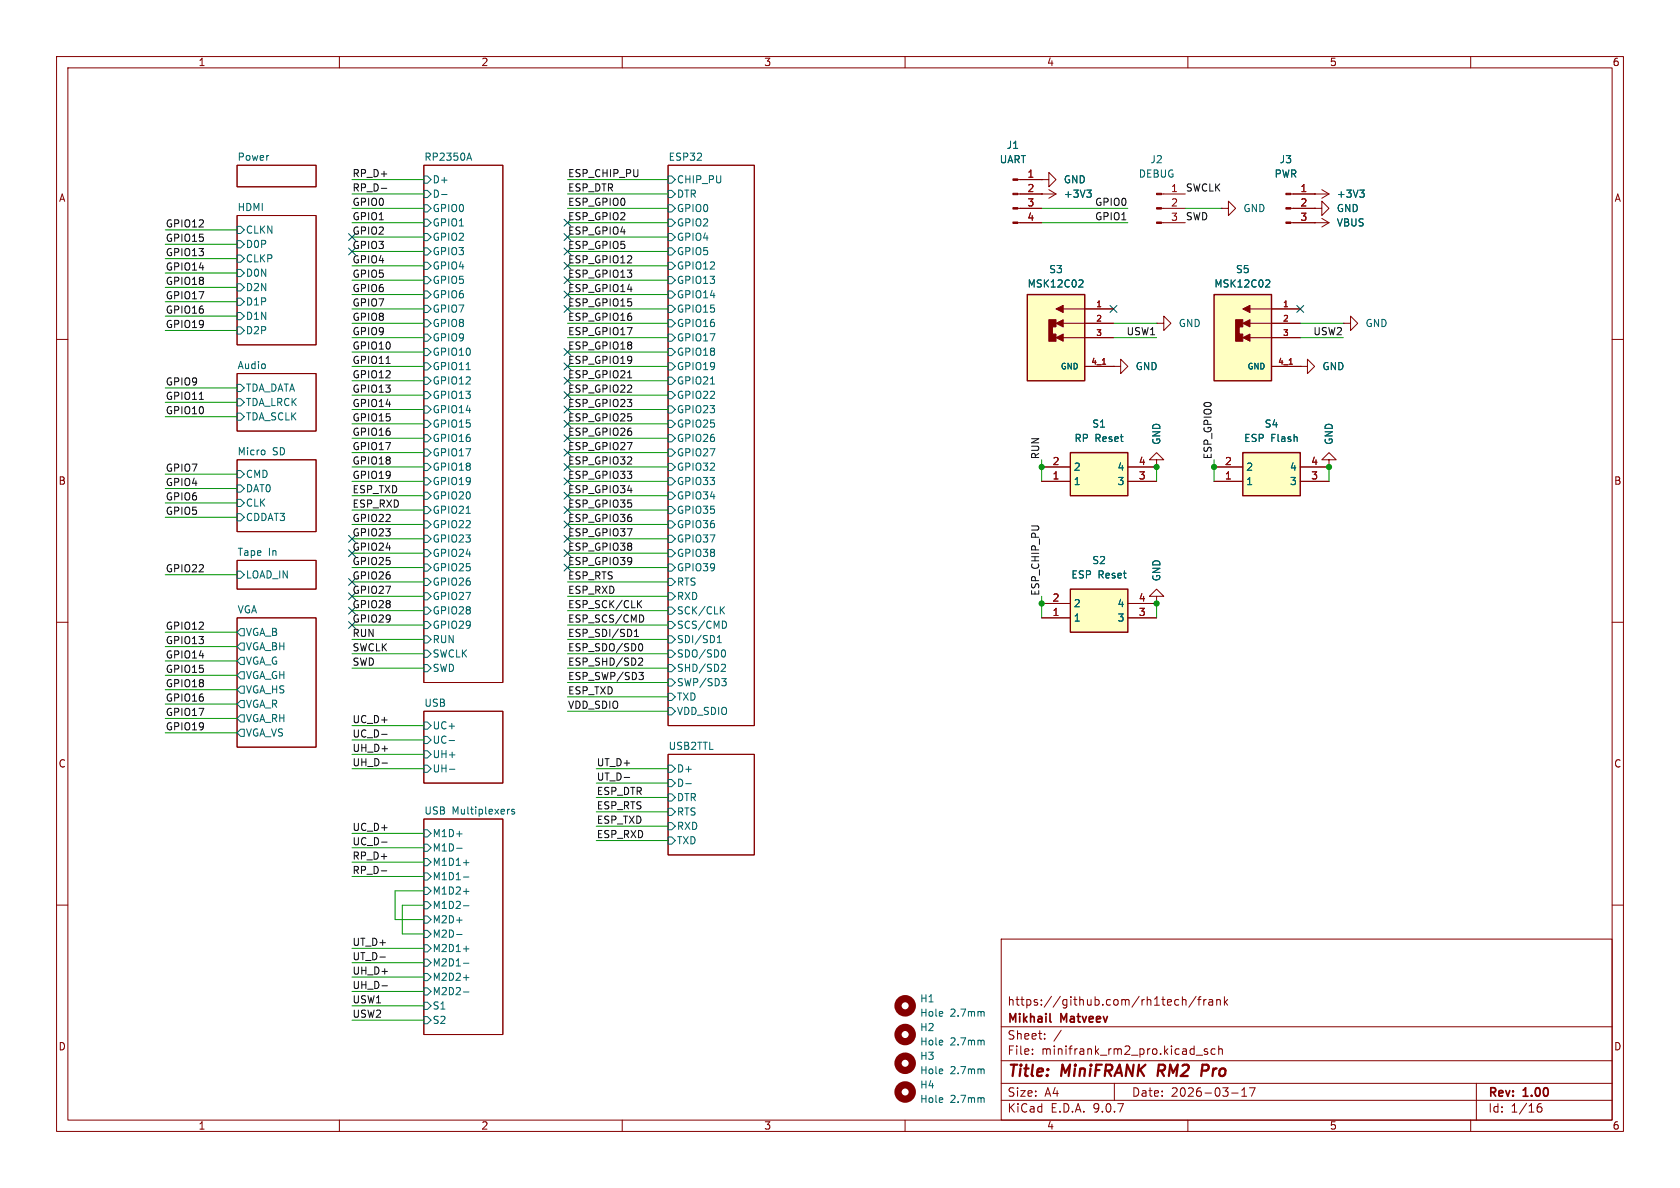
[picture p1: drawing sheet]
<svg xmlns="http://www.w3.org/2000/svg" width="297mm" height="210mm" viewBox="0 0 297 210" stroke-linecap="round" stroke-linejoin="round" font-family="sans-serif">
<g fill="none" stroke="#840000" stroke-width=".18">
<path d="M10 10h277v190h-277zM12 12h273v186h-273zM60 10v2M110 10v2M160 10v2M210 10v2M260 10v2M41.9 38.1h14v22.9h-14zM41.9 29.2h14v3.8h-14zM74.9 29.2h14v91.5h-14zM118.1 29.2h15.2v99.1h-15.2zM232.4 36.8h1.3v-1.2l1.2 1.2-1.2 1.3v-1.3"/>
<path d="M232.4 36.8h.1M232.4 39.4h.1M232.4 39.4h2.5M233.7 38.6l1.2 .8M234.9 39.4l-1.2 .7M10 60h2M41.9 66h14v10.2h-14zM285 60h2M41.9 81.3h14v12.7h-14zM41.9 99.1h14v5h-14zM10 110h2M41.9 109.2h14v22.9h-14z"/>
<path d="M285 110h2M74.9 125.7h14v12.7h-14zM118.1 133.4h15.2v17.7h-15.2zM74.9 144.8h14v38.1h-14zM10 160h2M177 166h108v32h-108zM208 176.7l.4 .1M208.4 177.6l-.4 .1M209 176.8l.2-.1 .4 .1 .1 .9M209 176.2v1.5M211.5 176.1l-1.3 2M211.7 176.7h.6"/>
<path d="M212.3 176.2l-.3 .2v1.3M212.8 176.7v1M213.2 176.7l-.2 .1-.2 .2M213.7 176.8h.6l.1 .9M214.4 177.1h-.5a.29 .29 0 0 0-.2 .3 .29 .29 0 0 0 .2 .3l.5-.1M215.1 176.8l.2-.1 .4 .1v.9M215.1 176.7v1M216.5 176.2v1.5M216.6 177.1l.4 .6M217 176.7l-.5 .6M285 160h2M60 198v2"/>
<path d="M110 198v2M160 198v2M177 194.5h108M177 191.5h108M177 187.5h108M177 181.5h108M182.5 186.3v.1M182.5 185.5v.1M184.7 183.6v.1M184.7 182.8v.1M187.6 182.1l-1.3 2M197 191.5v3"/>
<path d="M210 198v2M211.5 186.5h1.1M213.5 185.5l-.4-.1-.2 .2 .1 .2 .5 .2v.3h-.6M214.8 185.5l-.4-.1-.3 .3v.4l.1 .2h.6M215.5 185.5l.2-.1 .3 .1 .1 .9M215.5 184.9v1.5M217.7 193.2h1.2M219.5 193.8h.9M219.5 192.7l.5-.4v1.5M220.9 192.3h1l-.7 1.5M260 198v2M261 191.5v6.5"/>
<path d="M271.7 196l.3-.3h.5l.1 .3v.3l-.3 .3-.4-.1-.2-.2M272.5 195.1a.59 .59 0 0 0-.8 .6"/>
</g>
<path d="M204.9 188.2l-.3 2M213.4 188.2h-.8l-.3 2M213.4 189.2l-.9 .1" fill="none" stroke="#840000" stroke-width=".4"/>
<path d="M185.6 180.5l.2 .2" fill="none" stroke="#840000" stroke-width=".3"/>
<g fill="none" stroke="#006464" stroke-width=".18">
<path d="M74.9 31.1h.7l.6 .7-.6 .6h-.7zM74.9 33.7h.7l.6 .6-.6 .6h-.7zM74.9 36.2h.7l.6 .6-.6 .7h-.7zM74.9 38.7h.7l.6 .7-.6 .6h-.7zM78.1 34.4h.9M82.7 28h.6M83 27.1l.4 1.2M118.1 31.1h.6l.7 .7-.7 .6h-.6zM118.1 33.7h.6l.7 .6-.7 .6h-.6zM118.1 36.2h.6l.7 .6-.7 .7h-.6zM118.1 38.7h.6l.7 .7-.7 .6h-.6zM41.9 40h.6l.7 .6-.7 .7h-.6z"/>
<path d="M41.9 42.5h.6l.7 .7-.7 .6h-.6zM41.9 45.1h.6l.7 .6-.7 .7h-.6zM41.9 47.6h.6l.7 .7-.7 .6h-.6zM41.9 50.2h.6l.7 .6-.7 .6h-.6zM41.9 52.7h.6l.7 .6-.7 .7h-.6zM41.9 55.2h.6l.7 .7-.7 .6h-.6zM41.9 57.8h.6l.7 .6-.7 .7h-.6zM74.9 41.3h.7l.6 .6-.6 .6h-.7zM74.9 43.8h.7l.6 .7-.6 .6h-.7zM74.9 46.4h.7l.6 .6-.6 .6h-.7zM74.9 48.9h.7l.6 .6-.6 .7h-.7zM74.9 51.4h.7l.6 .7-.6 .6h-.7z"/>
<path d="M74.9 54h.7l.6 .6-.6 .6h-.7zM74.9 56.5h.7l.6 .7-.6 .6h-.7zM74.9 59.1h.7l.6 .6-.6 .6h-.7zM118.1 41.3h.6l.7 .6-.7 .6h-.6zM118.1 43.8h.6l.7 .7-.7 .6h-.6zM118.1 46.4h.6l.7 .6-.7 .6h-.6zM118.1 48.9h.6l.7 .6-.7 .7h-.6zM118.1 51.4h.6l.7 .7-.7 .6h-.6zM118.1 54h.6l.7 .6-.7 .6h-.6zM118.1 56.5h.6l.7 .7-.7 .6h-.6zM118.1 59.1h.6l.7 .6-.7 .6h-.6zM41.9 67.9h.6l.7 .7-.7 .6h-.6z"/>
<path d="M41.9 70.5h.6l.7 .6-.7 .7h-.6zM41.9 73h.6l.7 .7-.7 .6h-.6zM46.8 79.7v.6M74.9 61.6h.7l.6 .6-.6 .7h-.7zM74.9 64.1h.7l.6 .7-.6 .6h-.7zM74.9 66.7h.7l.6 .6-.6 .6h-.7zM74.9 69.2h.7l.6 .7-.6 .6h-.7zM74.9 71.8h.7l.6 .6-.6 .6h-.7zM74.9 74.3h.7l.6 .6-.6 .7h-.7zM74.9 76.8h.7l.6 .7-.6 .6h-.7zM74.9 79.4h.7l.6 .6-.6 .6h-.7zM82.4 65.3h.7"/>
<path d="M118.1 61.6h.6l.7 .6-.7 .7h-.6zM118.1 64.1h.6l.7 .7-.7 .6h-.6zM118.1 66.7h.6l.7 .6-.7 .6h-.6zM118.1 69.2h.6l.7 .7-.7 .6h-.6zM118.1 71.8h.6l.7 .6-.7 .6h-.6zM118.1 74.3h.6l.7 .6-.7 .7h-.6zM118.1 76.8h.6l.7 .7-.7 .6h-.6zM118.1 79.4h.6l.7 .6-.7 .6h-.6zM125.6 67.9h.7M41.9 83.2h.6l.7 .6-.7 .7h-.6zM41.9 85.7h.6l.7 .7-.7 .6h-.6zM41.9 88.3h.6l.7 .6-.7 .6h-.6z"/>
<path d="M41.9 90.8h.6l.7 .6-.7 .7h-.6zM74.9 81.9h.7l.6 .7-.6 .6h-.7zM74.9 84.5h.7l.6 .6-.6 .6h-.7zM74.9 87h.7l.6 .6-.6 .7h-.7zM74.9 89.5h.7l.6 .7-.6 .6h-.7zM74.9 92.1h.7l.6 .6-.6 .6h-.7zM74.9 94.6h.7l.6 .7-.6 .6h-.7zM74.9 97.2h.7l.6 .6-.6 .6h-.7zM74.9 99.7h.7l.6 .6-.6 .7h-.7zM82.4 90.7h.7M118.1 81.9h.6l.7 .7-.7 .6h-.6zM118.1 84.5h.6l.7 .6-.7 .6h-.6z"/>
<path d="M118.1 87h.6l.7 .6-.7 .7h-.6zM118.1 89.5h.6l.7 .7-.7 .6h-.6zM118.1 92.1h.6l.7 .6-.7 .6h-.6zM118.1 94.6h.6l.7 .7-.7 .6h-.6zM118.1 97.2h.6l.7 .6-.7 .6h-.6zM118.1 99.7h.6l.7 .6-.7 .7h-.6zM41.9 101h.6l.7 .6-.7 .6h-.6zM41.9 116.8l.6-.6h.7v1.3h-.7zM42.5 111.1h.7v1.3h-.7l-.6-.6zM42.5 113.7h.7v1.2h-.7l-.6-.6zM42.5 118.7h.7v1.3h-.7l-.6-.6zM74.9 102.2h.7l.6 .7-.6 .6h-.7z"/>
<path d="M74.9 104.8h.7l.6 .6-.6 .6h-.7zM74.9 107.3h.7l.6 .7-.6 .6h-.7zM74.9 109.9h.7l.6 .6-.6 .6h-.7zM74.9 112.4h.7l.6 .6-.6 .7h-.7zM74.9 114.9h.7l.6 .7-.6 .6h-.7zM74.9 117.5h.7l.6 .6-.6 .6h-.7zM118.1 102.2h.6l.7 .7-.7 .6h-.6zM118.1 104.8h.6l.7 .6-.7 .6h-.6zM118.1 107.3h.6l.7 .7-.7 .6h-.6zM118.1 109.9h.6l.7 .6-.7 .6h-.6zM118.1 112.4h.6l.7 .6-.7 .7h-.6zM118.1 114.9h.6l.7 .7-.7 .6h-.6z"/>
<path d="M118.1 117.5h.6l.7 .6-.7 .6h-.6zM126.8 113.6h.7M126.8 112.7l.4-.4v1.3M127.5 107.8l.6 .7M127.6 120h.8l-.4 .4 .3 .2 .1 .4-.3 .2h-.3M127.7 117.4l.4 .1 .2 .3-.8 .9h.8M127.8 114.9a.68 .68 0 0 1 .5 .6 .68 .68 0 0 1-.5 .6M128.1 107.3l-.7 .7M128.2 109.9l.2 .4-.2 .7M41.9 129.5l.6-.6h.7v1.3h-.7zM42.5 121.3h.7v1.3h-.7l-.6-.7zM42.5 123.8h.7v1.3h-.7l-.6-.6z"/>
<path d="M42.5 126.4h.7v1.2h-.7l-.6-.6zM74.9 127.6h.7l.6 .7-.6 .6h-.7zM74.9 130.2h.7l.6 .6-.6 .6h-.7zM74.9 132.7h.7l.6 .7-.6 .6h-.7zM74.9 135.3h.7l.6 .6-.6 .6h-.7zM79.4 130.9h1M79.5 136h.9M118.1 135.3h.6l.7 .6-.7 .6h-.6zM118.1 137.8h.6l.7 .6-.7 .7h-.6zM118.1 120h.6l.7 .7-.7 .6h-.6zM118.1 122.6h.6l.7 .6-.7 .6h-.6zM118.1 125.1h.6l.7 .6-.7 .7h-.6z"/>
<path d="M121.2 138.5h1M74.9 146.7h.7l.6 .6-.6 .7h-.7zM74.9 149.2h.7l.6 .7-.6 .6h-.7zM74.9 151.8h.7l.6 .6-.6 .6h-.7zM74.9 154.3h.7l.6 .6-.6 .7h-.7zM74.9 156.8h.7l.6 .7-.6 .6h-.7zM74.9 159.4h.7l.6 .6-.6 .7h-.7zM80.7 150h1M81.9 152.5h1M81.9 155h1M81.9 157.6h1M90.1 143.1h-.3"/>
<path d="M90.9 143.1h-.3l-.1 .1v.2l.4 .1v.3h-.4M118.1 140.3h.6l.7 .7-.7 .6h-.6zM118.1 142.9h.6l.7 .6-.7 .6h-.6zM118.1 145.4h.6l.7 .7-.7 .6h-.6zM118.1 148h.6l.7 .6-.7 .6h-.6zM74.9 161.9h.7l.6 .7-.6 .6h-.7zM74.9 164.5h.7l.6 .6-.6 .6h-.7zM74.9 167h.7l.6 .6-.6 .7h-.7zM74.9 169.5h.7l.6 .7-.6 .6h-.7zM74.9 172.1h.7l.6 .6-.6 .7h-.7zM74.9 174.6h.7l.6 .7-.6 .6h-.7zM74.9 177.2h.7l.6 .6-.6 .6h-.7z"/>
<path d="M74.9 179.7h.7l.6 .6-.6 .7h-.7zM80.7 165.2h1M81.9 160.1h1M81.9 167.7h1M81.9 170.3h1M81.9 172.8h1M81.9 175.4h1"/>
</g>
<path d="M219.7 80h10.2v7.6h-10.2z" fill="#ffffc2"/>
<path d="M219.7 80h10.2v7.6h-10.2z" fill="none" stroke="#840000" stroke-width=".25"/>
<path d="M204.5 81.3h1.2l-1.2-1.3-1.3 1.3h1.3v1.3M204.5 82.6h.1M214.6 82.6h5.1M214.6 85.1h5.1M229.9 82.6h5M229.9 85.1h5M234.9 81.3h1.3l-1.3-1.3-1.2 1.3h1.2v1.3M234.9 82.6h.1" fill="none" stroke="#840000" stroke-width=".18"/>
<path d="M189.2 80h10.2v7.6h-10.2z" fill="#ffffc2"/>
<path d="M189.2 80h10.2v7.6h-10.2z" fill="none" stroke="#840000" stroke-width=".25"/>
<path d="M196.8 64.8h1.3v-1.3l1.3 1.3-1.3 1.2v-1.2M196.8 64.8h.1M184.1 82.6h5.1M184.1 85.1h5.1M199.4 82.6h5.1M199.4 85.1h5.1M204.5 105.4h1.2l-1.2-1.3-1.3 1.3h1.3v1.3M204.5 106.7h.1" fill="none" stroke="#840000" stroke-width=".18"/>
<path d="M189.2 104.1h10.2v7.7h-10.2z" fill="#ffffc2"/>
<path d="M189.2 104.1h10.2v7.7h-10.2z" fill="none" stroke="#840000" stroke-width=".25"/>
<g fill="none" stroke="#840000" stroke-width=".18">
<path d="M179.9 31.8h4.2M179.9 34.3h6.8M179.9 36.8h4.2M179.9 39.4h4.2M184.1 31.8h1.3v-1.3l1.3 1.3-1.3 1.2v-1.2M184.1 31.8h.1M184.1 34.3h.1M185.4 33.5l1.3 .8M186.7 34.3l-1.3 .8M215.9 36.8h1.3v-1.2l1.2 1.2-1.2 1.3v-1.3M215.9 36.8h.1M228.2 34.3h4.2"/>
<path d="M228.2 36.8h4.2M228.2 39.4h4.2M229.9 64.8h1.2v-1.3l1.3 1.3-1.3 1.2v-1.2M229.9 64.8h.1M184.1 106.7h5.1M184.1 109.2h5.1M199.4 106.7h5.1M199.4 109.2h5.1"/>
</g>
<g fill="none" stroke="#840000" stroke-width="1.3">
<circle cx="160" cy="177.8" r="1.27"/>
<circle cx="160" cy="188" r="1.27"/>
<circle cx="160" cy="193" r="1.27"/>
</g>
<path d="M192.1 33.6h.8l-.4 .5M192.7 34.1l.2 .2v.3l-.2 .3M173.8 178.8l.2 .2v.6M173.8 189l.2 .1v.7M173.8 194l.2 .2v.7" fill="none" stroke="#006464" stroke-width=".18"/>
<g fill="#840000" stroke="#840000" stroke-width=".18">
<path d="M179.1 31.6h.8v.3h-.8z"/>
<path d="M179.1 34.2h.8v.2h-.8z"/>
<path d="M179.1 36.7h.8v.3h-.8z"/>
<path d="M179.1 39.2h.8v.3h-.8z"/>
<path d="M227.3 34.2h.9v.2h-.9z"/>
<path d="M227.3 36.7h.9v.3h-.9z"/>
<path d="M227.3 39.2h.9v.3h-.9z"/>
</g>
<path d="M181.6 52.1h10.2v15.2h-10.2z" fill="#ffffc2"/>
<path d="M181.6 52.1h10.2v15.2h-10.2z" fill="none" stroke="#840000" stroke-width=".25"/>
<g fill="#840000" stroke="#840000" stroke-width=".18">
<path d="M185.4 56.5h1.3v1.3h-.6v1.3h.6v1.2h-1.3z"/>
<path d="M186.7 54.6l1.3-.6v1.2z"/>
<path d="M186.7 57.2l1.3-.7v1.3z"/>
<path d="M186.7 59.7l1.3-.6v1.2z"/>
</g>
<path d="M188 54.6h8.8M188 57.2h8.8M188 59.7h8.8M191.8 64.8h5" fill="none" stroke="#840000" stroke-width=".18"/>
<path d="M194.9 64.4h.6" fill="none" stroke="#a90000" stroke-width=".18"/>
<path d="M190.9 49.5h.4l.2 .3-.8 .9h.8" fill="none" stroke="#006464" stroke-width=".18"/>
<path d="M214.6 52.1h10.2v15.2h-10.2z" fill="#ffffc2"/>
<path d="M214.6 52.1h10.2v15.2h-10.2z" fill="none" stroke="#840000" stroke-width=".25"/>
<g fill="#840000" stroke="#840000" stroke-width=".18">
<path d="M218.4 56.5h1.3v1.3h-.6v1.3h.6v1.2h-1.3z"/>
<path d="M219.7 54.6l1.3-.6v1.2z"/>
<path d="M219.7 57.2l1.3-.7v1.3z"/>
<path d="M219.7 59.7l1.3-.6v1.2z"/>
<path d="M204.5 34.2h.8v.2h-.8z"/>
<path d="M204.5 36.7h.8v.3h-.8z"/>
<path d="M204.5 39.2h.8v.3h-.8z"/>
</g>
<g fill="none" stroke="#840000" stroke-width=".18">
<path d="M180.3 34.3h3.8M180.3 36.8h3.8M180.3 39.4h3.8M180.3 31.8h3.8M184.1 31.8h.1M184.1 34.3h.1M205.3 34.3h4.2M205.3 36.8h4.2M205.3 39.4h4.2M228.6 34.3h6.3M228.6 36.8h3.8M228.6 39.4h3.8"/>
<path d="M232.4 34.3h.1M232.4 36.8h.1M232.4 39.4h.1M233.7 33.5l1.2 .8M234.9 34.3l-1.2 .8M191.8 54.6h5M191.8 57.2h5M191.8 59.7h5M204.5 57.2h1.2v-1.3l1.3 1.3-1.3 1.2v-1.2M204.5 57.2h.1M221 54.6h8.9M221 57.2h8.9"/>
<path d="M221 59.7h8.9M237.5 57.2h1.3v-1.3l1.2 1.3-1.2 1.2v-1.2M237.5 57.2h.1M191.8 64.8h5M196.8 64.8h.1M224.8 64.8h5.1M229.9 64.8h.1M184.1 82.6h5.1M184.1 85.1h5.1M199.4 82.6h5.1M199.4 85.1h5.1M204.5 82.6h.1"/>
<path d="M214.6 82.6h5.1M214.6 85.1h5.1M229.9 82.6h5M229.9 85.1h5M234.9 82.6h.1M184.1 106.7h5.1M184.1 109.2h5.1M199.4 106.7h5.1M199.4 109.2h5.1M204.5 106.7h.1"/>
</g>
<path d="M194.9 64.4h.6M227.9 64.4h.6" fill="none" stroke="#a90000" stroke-width=".18"/>
<path d="M192.1 33.6h.8l-.4 .5M192.7 34.1l.2 .2v.3l-.2 .3M240.4 33.6h.8l-.5 .5M240.9 34.1l.3 .2v.3l-.3 .3M190.9 49.5h.4l.2 .3-.8 .9h.8M223.9 49.5h.5l.1 .3-.8 .9h.8M173.8 183.9l.2 .2v.6" fill="none" stroke="#006464" stroke-width=".18"/>
<circle cx="160" cy="182.9" r="1.27" fill="none" stroke="#840000" stroke-width="1.3"/>
<g fill="none" stroke="#0f0f0f" stroke-width=".18">
<path d="M67.4 33.3h1M35.2 70.6h.8M68.3 64.3h.7M111 66.8h.7M112.2 112.5h.7M112.2 111.6l.3-.4v1.3M112.9 106.7l.5 .7M112.9 116.4l.5-.1 .2 .4-.8 .9h.8M112.9 118.9h.8l-.4 .5 .4 .1v.4l-.2 .2h-.4M113.1 113.8h.1a.68 .68 0 0 1 .4 .6 .68 .68 0 0 1-.4 .7l-.1-.1M113.4 108.7a.68 .68 0 0 1 .4 .6 .68 .68 0 0 1-.4 .7M113.4 106.2l-.7 .7"/>
<path d="M67.5 129.8h.9M67.5 134.9h1M110.3 137.4h1M67.4 153.9h1M67.5 148.9h.9M67.2 169.2h.9M67.5 174.3h1"/>
</g>
<g fill="none" stroke="#009600" stroke-width=".18">
<path d="M62.2 31.8h12.7M62.2 36.8h12.7M62.2 34.3h12.7M62.2 39.4h12.7M100.3 31.8h17.8M100.3 36.8h17.8M100.3 34.3h17.8M100.3 39.4h17.8M184.1 36.8h15.3M184.1 39.4h15.3M209.5 36.8h6.4M29.2 58.4h12.7"/>
<path d="M29.2 50.8h12.7M29.2 55.9h12.7M29.2 53.3h12.7M29.2 45.7h12.7M29.2 40.6h12.7M29.2 43.2h12.7M29.2 48.3h12.7M62.2 54.6h12.7M62.2 49.5h12.7M62.2 52.1h12.7M62.2 47h12.7M62.2 59.7h12.7"/>
<path d="M62.2 57.2h12.7M62.2 44.5h12.7M62.2 41.9h12.7M100.3 54.6h17.8M100.3 49.5h17.8M100.3 52.1h17.8M100.3 47h17.8M100.3 59.7h17.8M100.3 57.2h17.8M100.3 44.5h17.8M100.3 41.9h17.8M196.8 59.7h7.7"/>
<path d="M196.8 57.2h7.7M229.9 59.7h7.6M229.9 57.2h7.6M29.2 73.7h12.7M29.2 71.1h12.7M29.2 68.6h12.7M62.2 77.5h12.7M62.2 62.2h12.7M62.2 69.9h12.7M62.2 67.3h12.7M62.2 64.8h12.7M62.2 74.9h12.7"/>
<path d="M62.2 72.4h12.7M100.3 77.5h17.8M100.3 62.2h17.8M100.3 69.9h17.8M100.3 67.3h17.8M100.3 64.8h17.8M100.3 74.9h17.8M100.3 72.4h17.8M29.2 86.4h12.7M29.2 83.8h12.7M29.2 88.9h12.7M29.2 91.4h12.7"/>
<path d="M62.2 87.6h12.7M62.2 90.2h12.7M62.2 95.3h12.7M62.2 92.7h12.7M62.2 97.8h12.7M62.2 85.1h12.7M62.2 82.6h12.7M62.2 80h12.7M100.3 87.6h17.8M100.3 90.2h17.8M100.3 95.3h17.8M100.3 92.7h17.8"/>
<path d="M100.3 97.8h17.8M100.3 85.1h17.8M100.3 82.6h17.8M100.3 80h17.8M184.1 81.3v3.8M204.5 82.6v2.5M214.6 81.3v3.8M234.9 82.6v2.5M29.2 101.6h12.7M29.2 111.8h12.7M29.2 116.8h12.7M29.2 114.3h12.7"/>
<path d="M29.2 119.4h12.7M62.2 115.6h12.7M62.2 110.5h12.7M62.2 113h12.7M62.2 105.4h12.7M62.2 108h12.7M62.2 118.1h12.7M62.2 100.3h12.7M62.2 102.9h12.7M100.3 115.6h17.8M100.3 110.5h17.8M100.3 113h17.8"/>
<path d="M100.3 105.4h17.8M100.3 108h17.8M100.3 118.1h17.8M100.3 100.3h17.8M100.3 102.9h17.8M184.1 105.4v3.8M204.5 106.7v2.5M29.2 124.5h12.7M29.2 129.5h12.7M29.2 121.9h12.7M29.2 127h12.7M62.2 135.9h12.7"/>
<path d="M62.2 133.4h12.7M62.2 130.8h12.7M62.2 128.3h12.7M100.3 123.2h17.8M100.3 125.7h17.8M100.3 120.7h17.8M105.4 138.4h12.7M105.4 135.9h12.7M62.2 147.3h12.7M62.2 152.4h12.7M62.2 149.9h12.7M62.2 154.9h12.7"/>
<path d="M74.9 157.5h-5.1v5.1h5.1M105.4 141h12.7M105.4 143.5h12.7M105.4 148.6h12.7M105.4 146.1h12.7M62.2 177.8h12.7M62.2 175.3h12.7M62.2 170.2h12.7M62.2 167.6h12.7M62.2 172.7h12.7M74.9 160h-3.8v5.1h3.8M62.2 180.3h12.7"/>
</g>
<g fill="none" stroke="#000084" stroke-width=".18">
<path d="M99.7 38.8l1.2 1.2M100.9 38.8l-1.2 1.2M61.6 43.8l1.2 1.3M61.6 41.3l1.2 1.2M62.8 43.8l-1.2 1.3M62.8 41.3l-1.2 1.2M99.7 48.9l1.2 1.2M99.7 43.8l1.2 1.3M99.7 46.4l1.2 1.2M99.7 41.3l1.2 1.2M99.7 51.5l1.2 1.2M99.7 54l1.2 1.2"/>
<path d="M100.9 48.9l-1.2 1.2M100.9 43.8l-1.2 1.3M100.9 46.4l-1.2 1.2M100.9 41.3l-1.2 1.2M100.9 51.5l-1.2 1.2M100.9 54l-1.2 1.2M196.2 54l1.3 1.2M197.5 54l-1.3 1.2M229.3 54l1.2 1.2M230.5 54l-1.2 1.2M99.7 74.3l1.2 1.2M99.7 71.8l1.2 1.2"/>
<path d="M99.7 69.2l1.2 1.3M99.7 79.4l1.2 1.2M99.7 66.7l1.2 1.2M99.7 76.9l1.2 1.2M99.7 61.6l1.2 1.2M99.7 64.2l1.2 1.2M100.9 74.3l-1.2 1.2M100.9 71.8l-1.2 1.2M100.9 69.2l-1.2 1.3M100.9 79.4l-1.2 1.2M100.9 66.7l-1.2 1.2M100.9 76.9l-1.2 1.2"/>
<path d="M100.9 61.6l-1.2 1.2M100.9 64.2l-1.2 1.2M61.6 97.2l1.2 1.2M61.6 94.6l1.2 1.3M62.8 97.2l-1.2 1.2M62.8 94.6l-1.2 1.3M99.7 84.5l1.2 1.2M99.7 92.1l1.2 1.2M99.7 87l1.2 1.2M99.7 89.6l1.2 1.2M99.7 97.2l1.2 1.2M99.7 99.7l1.2 1.2"/>
<path d="M99.7 81.9l1.2 1.3M99.7 94.6l1.2 1.3M100.9 84.5l-1.2 1.2M100.9 92.1l-1.2 1.2M100.9 87l-1.2 1.2M100.9 89.6l-1.2 1.2M100.9 97.2l-1.2 1.2M100.9 99.7l-1.2 1.2M100.9 81.9l-1.2 1.3M100.9 94.6l-1.2 1.3M61.6 107.3l1.2 1.3M61.6 109.9l1.2 1.2"/>
<path d="M61.6 102.3l1.2 1.2M61.6 104.8l1.2 1.2M62.8 109.9l-1.2 1.2M62.8 107.3l-1.2 1.3M62.8 104.8l-1.2 1.2M62.8 102.3l-1.2 1.2"/>
</g>
<g fill="#009600" stroke="#009600" stroke-width=".18">
<circle cx="214.6" cy="82.6" r=".46"/>
<circle cx="234.9" cy="82.6" r=".46"/>
<circle cx="184.1" cy="82.6" r=".46"/>
<circle cx="204.5" cy="82.6" r=".46"/>
<circle cx="204.5" cy="106.7" r=".46"/>
<circle cx="184.1" cy="106.7" r=".46"/>
</g>
<g font-size="2.8" fill="#840000">
<text x="178" y="190.9">Title:</text>
<text x="187.7" y="190.9">MiniFRANK</text>
<text x="205.5" y="190.9">RM2</text>
<text x="214" y="190.9">Pro</text>
</g>
<g font-size="2.1" fill="#840000">
<text x="178" y="178">https://github.com/rh1tech/frank</text>
<text x="178" y="184">Sheet:</text>
<text x="178" y="181.2">Mikhail</text>
<text x="187.6" y="181.2">Matveev</text>
<text x="178" y="186.7">File:</text>
<text x="184.1" y="186.7">minifrank_rm2_pro.kicad_sch</text>
<text x="178" y="196.9">KiCad</text>
<text x="178" y="194.1">Size:</text>
<text x="184.7" y="194.1">A4</text>
<text x="185.7" y="196.9">E.D.A.</text>
<text x="193.3" y="196.9">9.0.7</text>
<text x="200" y="194.1">Date:</text>
<text x="207" y="194.1">2026-03-17</text>
<text x="263" y="194.3">Rev:</text>
<text x="263" y="196.9">Id:</text>
<text x="267.1" y="196.9">1/16</text>
<text x="269.4" y="194.3">1.00</text>
</g>
<g font-size="1.8" fill="#840000">
<text x="35" y="11.9">1</text>
<text x="85" y="11.9">2</text>
<text x="135" y="11.9">3</text>
<text x="185" y="11.9">4</text>
<text x="235" y="11.9">5</text>
<text x="285" y="11.9">6</text>
<text x="10.3" y="35.9">A</text>
<text x="285.3" y="35.9">A</text>
<text x="10.3" y="85.9">B</text>
<text x="285.3" y="85.9">B</text>
<text x="10.3" y="135.9">C</text>
<text x="285.3" y="135.9">C</text>
<text x="10.3" y="185.9">D</text>
<text x="285.3" y="185.9">D</text>
<text x="35" y="199.9">1</text>
<text x="85" y="199.9">2</text>
<text x="135" y="199.9">3</text>
<text x="185" y="199.9">4</text>
<text x="235" y="199.9">5</text>
<text x="285" y="199.9">6</text>
</g>
<g font-size="1.8" fill="#006464">
<text x="41.9" y="28.5">Power</text>
<text x="74.9" y="28.5">RP2350A</text>
<text x="118.1" y="28.5">ESP32</text>
<text x="176.6" y="29.1">UART</text>
<text x="177.9" y="26.5">J1</text>
<text x="203.3" y="29.1">J2</text>
<text x="226.1" y="29.1">J3</text>
<text x="76.4" y="32.6">D+</text>
<text x="76.4" y="35.2">D-</text>
<text x="119.6" y="32.6">CHIP_PU</text>
<text x="119.6" y="35.2">DTR</text>
<text x="188" y="32.6">GND</text>
<text x="188" y="35.2">+3V3</text>
<text x="201.2" y="31.6">DEBUG</text>
<text x="225.2" y="31.6">PWR</text>
<text x="236.2" y="35.2">+3V3</text>
<text x="41.9" y="37.4">HDMI</text>
<text x="43.4" y="41.5">CLKN</text>
<text x="76.4" y="37.7">GPIO0</text>
<text x="76.4" y="40.2">GPIO1</text>
<text x="119.6" y="37.7">GPIO0</text>
<text x="119.6" y="40.2">GPIO2</text>
<text x="219.7" y="37.7">GND</text>
<text x="236.2" y="37.7">GND</text>
<text x="236.2" y="40.2">VBUS</text>
<text x="43.4" y="44">D0P</text>
<text x="43.4" y="46.6">CLKP</text>
<text x="76.4" y="42.8">GPIO2</text>
<text x="76.4" y="45.3">GPIO3</text>
<text x="76.4" y="47.9">GPIO4</text>
<text x="119.6" y="42.8">GPIO4</text>
<text x="119.6" y="45.3">GPIO5</text>
<text x="119.6" y="47.9">GPIO12</text>
<text x="43.4" y="49.1">D0N</text>
<text x="43.4" y="51.7">D2N</text>
<text x="76.4" y="50.4">GPIO5</text>
<text x="76.4" y="52.9">GPIO6</text>
<text x="119.6" y="50.4">GPIO13</text>
<text x="119.6" y="52.9">GPIO14</text>
<text x="181.6" y="51">MSK12C02</text>
<text x="185.4" y="48.5">S3</text>
<text x="214.6" y="51">MSK12C02</text>
<text x="218.4" y="48.5">S5</text>
<text x="43.4" y="54.2">D1P</text>
<text x="43.4" y="56.7">D1N</text>
<text x="43.4" y="59.3">D2P</text>
<text x="76.4" y="55.5">GPIO7</text>
<text x="76.4" y="58">GPIO8</text>
<text x="119.6" y="55.5">GPIO15</text>
<text x="119.6" y="58">GPIO16</text>
<text x="208.3" y="58">GND</text>
<text x="241.3" y="58">GND</text>
<text x="41.9" y="65.3">Audio</text>
<text x="76.4" y="60.6">GPIO9</text>
<text x="76.4" y="63.1">GPIO10</text>
<text x="76.4" y="65.6">GPIO11</text>
<text x="119.6" y="60.6">GPIO17</text>
<text x="119.6" y="63.1">GPIO18</text>
<text x="119.6" y="65.6">GPIO19</text>
<text x="200.7" y="65.6">GND</text>
<text x="233.7" y="65.6">GND</text>
<text x="43.4" y="69.4">TDA_DATA</text>
<text x="43.4" y="72">TDA_LRCK</text>
<text x="76.4" y="68.2">GPIO12</text>
<text x="76.4" y="70.7">GPIO13</text>
<text x="119.6" y="68.2">GPIO21</text>
<text x="119.6" y="70.7">GPIO22</text>
<text x="43.4" y="74.5">TDA_SCLK</text>
<text x="76.4" y="73.3">GPIO14</text>
<text x="76.4" y="75.8">GPIO15</text>
<text x="119.6" y="73.3">GPIO23</text>
<text x="119.6" y="75.8">GPIO25</text>
<text x="193" y="75.8">S1</text>
<text x="223.5" y="75.8">S4</text>
<text x="41.9" y="80.6">Micro</text>
<text x="48.2" y="80.6">SD</text>
<text x="76.4" y="78.3">GPIO16</text>
<text x="76.4" y="80.9">GPIO17</text>
<text x="76.4" y="83.4">GPIO18</text>
<text x="119.6" y="78.3">GPIO26</text>
<text x="119.6" y="80.9">GPIO27</text>
<text x="119.6" y="83.4">GPIO32</text>
<text x="189.7" y="83.4">2</text>
<text x="189.9" y="78.3">RP</text>
<text x="193.6" y="78.3">Reset</text>
<text x="197.5" y="83.4">4</text>
<text x="205.3" y="78.7" transform="rotate(-90 205.3 78.7)">GND</text>
<text x="219.9" y="78.3">ESP</text>
<text x="220.2" y="83.4">2</text>
<text x="224.6" y="78.3">Flash</text>
<text x="227.9" y="83.4">4</text>
<text x="235.8" y="78.7" transform="rotate(-90 235.8 78.7)">GND</text>
<text x="43.4" y="84.7">CMD</text>
<text x="43.4" y="87.2">DAT0</text>
<text x="43.4" y="89.8">CLK</text>
<text x="76.4" y="86">GPIO19</text>
<text x="76.4" y="88.5">GPIO20</text>
<text x="119.6" y="86">GPIO33</text>
<text x="119.6" y="88.5">GPIO34</text>
<text x="189.7" y="86">1</text>
<text x="197.5" y="86">3</text>
<text x="220.2" y="86">1</text>
<text x="227.9" y="86">3</text>
<text x="43.4" y="92.3">CDDAT3</text>
<text x="76.4" y="91">GPIO21</text>
<text x="76.4" y="93.6">GPIO22</text>
<text x="119.6" y="91">GPIO35</text>
<text x="119.6" y="93.6">GPIO36</text>
<text x="41.9" y="98.3">Tape</text>
<text x="47.4" y="98.3">In</text>
<text x="76.4" y="96.1">GPIO23</text>
<text x="76.4" y="98.7">GPIO24</text>
<text x="76.4" y="101.2">GPIO25</text>
<text x="119.6" y="96.1">GPIO37</text>
<text x="119.6" y="98.7">GPIO38</text>
<text x="119.6" y="101.2">GPIO39</text>
<text x="193" y="99.9">S2</text>
<text x="43.4" y="102.5">LOAD_IN</text>
<text x="76.4" y="103.7">GPIO26</text>
<text x="76.4" y="106.3">GPIO27</text>
<text x="119.6" y="103.7">RTS</text>
<text x="119.6" y="106.3">RXD</text>
<text x="189.3" y="102.5">ESP</text>
<text x="189.7" y="107.5">2</text>
<text x="194.1" y="102.5">Reset</text>
<text x="197.5" y="107.5">4</text>
<text x="205.3" y="102.9" transform="rotate(-90 205.3 102.9)">GND</text>
<text x="41.9" y="108.5">VGA</text>
<text x="43.4" y="112.6">VGA_B</text>
<text x="76.4" y="108.8">GPIO28</text>
<text x="76.4" y="111.4">GPIO29</text>
<text x="76.4" y="113.9">RUN</text>
<text x="119.6" y="108.8">SCK/CLK</text>
<text x="119.6" y="111.4">SCS/CMD</text>
<text x="119.6" y="113.9">SDI/SD1</text>
<text x="189.7" y="110.1">1</text>
<text x="197.5" y="110.1">3</text>
<text x="43.4" y="115.2">VGA_BH</text>
<text x="43.4" y="117.7">VGA_G</text>
<text x="76.4" y="116.4">SWCLK</text>
<text x="76.4" y="119">SWD</text>
<text x="119.6" y="116.4">SDO/SD0</text>
<text x="119.6" y="119">SHD/SD2</text>
<text x="43.4" y="120.2">VGA_GH</text>
<text x="43.4" y="122.8">VGA_HS</text>
<text x="43.4" y="125.3">VGA_R</text>
<text x="74.9" y="125">USB</text>
<text x="119.6" y="121.5">SWP/SD3</text>
<text x="119.6" y="124.1">TXD</text>
<text x="43.4" y="127.9">VGA_RH</text>
<text x="43.4" y="130.4">VGA_VS</text>
<text x="76.4" y="129.1">UC+</text>
<text x="76.4" y="131.7">UC-</text>
<text x="119.6" y="126.6">VDD_SDIO</text>
<text x="76.4" y="134.2">UH+</text>
<text x="76.4" y="136.8">UH-</text>
<text x="118.1" y="132.6">USB2TTL</text>
<text x="119.6" y="136.8">D+</text>
<text x="119.6" y="139.3">D-</text>
<text x="119.6" y="141.8">DTR</text>
<text x="74.9" y="144.1">USB</text>
<text x="76.4" y="148.2">M1D+</text>
<text x="79.9" y="144.1">Multiplexers</text>
<text x="119.6" y="144.4">RTS</text>
<text x="119.6" y="146.9">RXD</text>
<text x="119.6" y="149.5">TXD</text>
<text x="76.4" y="150.7">M1D-</text>
<text x="76.4" y="153.3">M1D1+</text>
<text x="76.4" y="155.8">M1D1-</text>
<text x="76.4" y="158.3">M1D2+</text>
<text x="76.4" y="160.9">M1D2-</text>
<text x="76.4" y="163.4">M2D+</text>
<text x="76.4" y="166">M2D-</text>
<text x="76.4" y="168.5">M2D1+</text>
<text x="76.4" y="171">M2D1-</text>
<text x="76.4" y="173.6">M2D2+</text>
<text x="76.4" y="176.1">M2D2-</text>
<text x="76.4" y="178.7">S1</text>
<text x="162.6" y="179.9">Hole</text>
<text x="162.6" y="177.4">H1</text>
<text x="168" y="179.9">2.7mm</text>
<text x="76.4" y="181.2">S2</text>
<text x="162.6" y="185">Hole</text>
<text x="162.6" y="182.5">H2</text>
<text x="168" y="185">2.7mm</text>
<text x="162.6" y="190.1">Hole</text>
<text x="162.6" y="187.6">H3</text>
<text x="168" y="190.1">2.7mm</text>
<text x="162.6" y="195.2">Hole</text>
<text x="162.6" y="192.6">H4</text>
<text x="168" y="195.2">2.7mm</text>
</g>
<g font-size="1.8" fill="#0f0f0f">
<text x="62.2" y="31.4">RP_D+</text>
<text x="62.2" y="33.9">RP_D-</text>
<text x="100.3" y="33.9">ESP_DTR</text>
<text x="100.3" y="31.4">ESP_CHIP_PU</text>
<text x="209.5" y="33.9">SWCLK</text>
<text x="29.2" y="40.3">GPIO12</text>
<text x="62.2" y="41.6">GPIO2</text>
<text x="62.2" y="39">GPIO1</text>
<text x="62.2" y="36.5">GPIO0</text>
<text x="100.3" y="41.6">ESP_GPIO4</text>
<text x="100.3" y="39">ESP_GPIO2</text>
<text x="100.3" y="36.5">ESP_GPIO0</text>
<text x="193.5" y="39">GPIO1</text>
<text x="193.5" y="36.5">GPIO0</text>
<text x="209.5" y="39">SWD</text>
<text x="29.2" y="45.4">GPIO13</text>
<text x="29.2" y="47.9">GPIO14</text>
<text x="29.2" y="42.8">GPIO15</text>
<text x="62.2" y="44.1">GPIO3</text>
<text x="62.2" y="46.6">GPIO4</text>
<text x="100.3" y="46.6">ESP_GPIO12</text>
<text x="100.3" y="44.1">ESP_GPIO5</text>
<text x="29.2" y="50.5">GPIO18</text>
<text x="29.2" y="53">GPIO17</text>
<text x="62.2" y="51.7">GPIO6</text>
<text x="62.2" y="49.2">GPIO5</text>
<text x="100.3" y="49.2">ESP_GPIO13</text>
<text x="100.3" y="51.7">ESP_GPIO14</text>
<text x="29.2" y="58.1">GPIO19</text>
<text x="29.2" y="55.5">GPIO16</text>
<text x="62.2" y="56.8">GPIO8</text>
<text x="62.2" y="59.3">GPIO9</text>
<text x="62.2" y="54.3">GPIO7</text>
<text x="100.3" y="59.3">ESP_GPIO17</text>
<text x="100.3" y="56.8">ESP_GPIO16</text>
<text x="100.3" y="54.3">ESP_GPIO15</text>
<text x="199.1" y="59.3">USW1</text>
<text x="232.1" y="59.3">USW2</text>
<text x="62.2" y="61.9">GPIO10</text>
<text x="62.2" y="64.4">GPIO11</text>
<text x="100.3" y="61.9">ESP_GPIO18</text>
<text x="100.3" y="64.4">ESP_GPIO19</text>
<text x="29.2" y="70.8">GPIO11</text>
<text x="29.2" y="68.2">GPIO9</text>
<text x="62.2" y="69.5">GPIO13</text>
<text x="62.2" y="67">GPIO12</text>
<text x="100.3" y="69.5">ESP_GPIO22</text>
<text x="100.3" y="67">ESP_GPIO21</text>
<text x="29.2" y="73.3">GPIO10</text>
<text x="62.2" y="72">GPIO14</text>
<text x="62.2" y="74.6">GPIO15</text>
<text x="62.2" y="77.1">GPIO16</text>
<text x="100.3" y="74.6">ESP_GPIO25</text>
<text x="100.3" y="72">ESP_GPIO23</text>
<text x="100.3" y="77.1">ESP_GPIO26</text>
<text x="29.2" y="83.5">GPIO7</text>
<text x="62.2" y="79.7">GPIO17</text>
<text x="62.2" y="82.2">GPIO18</text>
<text x="100.3" y="82.2">ESP_GPIO32</text>
<text x="100.3" y="79.7">ESP_GPIO27</text>
<text x="183.8" y="81.3" transform="rotate(-90 183.8 81.3)">RUN</text>
<text x="214.3" y="81.3" transform="rotate(-90 214.3 81.3)">ESP_GPIO0</text>
<text x="29.2" y="88.6">GPIO6</text>
<text x="29.2" y="86">GPIO4</text>
<text x="62.2" y="89.8">ESP_RXD</text>
<text x="62.2" y="87.3">ESP_TXD</text>
<text x="62.2" y="84.7">GPIO19</text>
<text x="100.3" y="87.3">ESP_GPIO34</text>
<text x="100.3" y="84.7">ESP_GPIO33</text>
<text x="100.3" y="89.8">ESP_GPIO35</text>
<text x="29.2" y="91.1">GPIO5</text>
<text x="62.2" y="94.9">GPIO23</text>
<text x="62.2" y="92.4">GPIO22</text>
<text x="100.3" y="94.9">ESP_GPIO37</text>
<text x="100.3" y="92.4">ESP_GPIO36</text>
<text x="29.2" y="101.3">GPIO22</text>
<text x="62.2" y="100">GPIO25</text>
<text x="62.2" y="97.4">GPIO24</text>
<text x="100.3" y="97.4">ESP_GPIO38</text>
<text x="100.3" y="100">ESP_GPIO39</text>
<text x="62.2" y="102.5">GPIO26</text>
<text x="62.2" y="107.6">GPIO28</text>
<text x="62.2" y="105.1">GPIO27</text>
<text x="100.3" y="102.5">ESP_RTS</text>
<text x="100.3" y="107.6">ESP_SCK/CLK</text>
<text x="100.3" y="105.1">ESP_RXD</text>
<text x="183.8" y="105.4" transform="rotate(-90 183.8 105.4)">ESP_CHIP_PU</text>
<text x="29.2" y="111.4">GPIO12</text>
<text x="29.2" y="114">GPIO13</text>
<text x="62.2" y="110.1">GPIO29</text>
<text x="62.2" y="112.7">RUN</text>
<text x="100.3" y="112.7">ESP_SDI/SD1</text>
<text x="100.3" y="110.1">ESP_SCS/CMD</text>
<text x="29.2" y="119">GPIO15</text>
<text x="29.2" y="116.5">GPIO14</text>
<text x="62.2" y="115.2">SWCLK</text>
<text x="62.2" y="117.8">SWD</text>
<text x="100.3" y="115.2">ESP_SDO/SD0</text>
<text x="100.3" y="117.8">ESP_SHD/SD2</text>
<text x="29.2" y="124.1">GPIO16</text>
<text x="29.2" y="121.6">GPIO18</text>
<text x="100.3" y="122.8">ESP_TXD</text>
<text x="100.3" y="125.4">VDD_SDIO</text>
<text x="100.3" y="120.3">ESP_SWP/SD3</text>
<text x="29.2" y="129.2">GPIO19</text>
<text x="29.2" y="126.7">GPIO17</text>
<text x="62.2" y="127.9">UC_D+</text>
<text x="62.2" y="130.5">UC_D-</text>
<text x="62.2" y="135.5">UH_D-</text>
<text x="62.2" y="133">UH_D+</text>
<text x="105.4" y="135.5">UT_D+</text>
<text x="105.4" y="143.2">ESP_RTS</text>
<text x="105.4" y="140.6">ESP_DTR</text>
<text x="105.4" y="138.1">UT_D-</text>
<text x="62.2" y="149.5">UC_D-</text>
<text x="62.2" y="147">UC_D+</text>
<text x="105.4" y="148.2">ESP_RXD</text>
<text x="105.4" y="145.7">ESP_TXD</text>
<text x="62.2" y="154.6">RP_D-</text>
<text x="62.2" y="152.1">RP_D+</text>
<text x="62.2" y="167.3">UT_D+</text>
<text x="62.2" y="169.8">UT_D-</text>
<text x="62.2" y="172.4">UH_D+</text>
<text x="62.2" y="180">USW2</text>
<text x="62.2" y="174.9">UH_D-</text>
<text x="62.2" y="177.5">USW1</text>
</g>
<g font-size="1.8" fill="#a90000">
<text x="181.5" y="31.5">1</text>
<text x="181.5" y="34">2</text>
<text x="206.9" y="34">1</text>
<text x="229.8" y="34">1</text>
<text x="181.5" y="36.6">3</text>
<text x="181.5" y="39.1">4</text>
<text x="206.9" y="36.6">2</text>
<text x="206.9" y="39.1">3</text>
<text x="229.8" y="36.6">2</text>
<text x="229.8" y="39.1">3</text>
<text x="186" y="82.3">2</text>
<text x="201.2" y="82.3">4</text>
<text x="216.5" y="82.3">2</text>
<text x="231.7" y="82.3">4</text>
<text x="186" y="84.8">1</text>
<text x="201.2" y="84.8">3</text>
<text x="216.5" y="84.8">1</text>
<text x="231.7" y="84.8">3</text>
<text x="186" y="106.4">2</text>
<text x="201.2" y="106.4">4</text>
<text x="186" y="109">1</text>
<text x="201.2" y="109">3</text>
</g>
<g font-size="1.4" fill="#a90000">
<text x="193.7" y="54.4">1</text>
<text x="193.7" y="56.9">2</text>
<text x="193.7" y="59.4">3</text>
<text x="226.7" y="54.4">1</text>
<text x="226.7" y="56.9">2</text>
<text x="226.7" y="59.4">3</text>
<text x="192.8" y="64.5">4_1</text>
<text x="225.8" y="64.5">4_1</text>
</g>
<g font-size="1.4" fill="#006464">
<text x="187.4" y="65.5">GND</text>
<text x="220.4" y="65.5">GND</text>
</g>
</svg>
